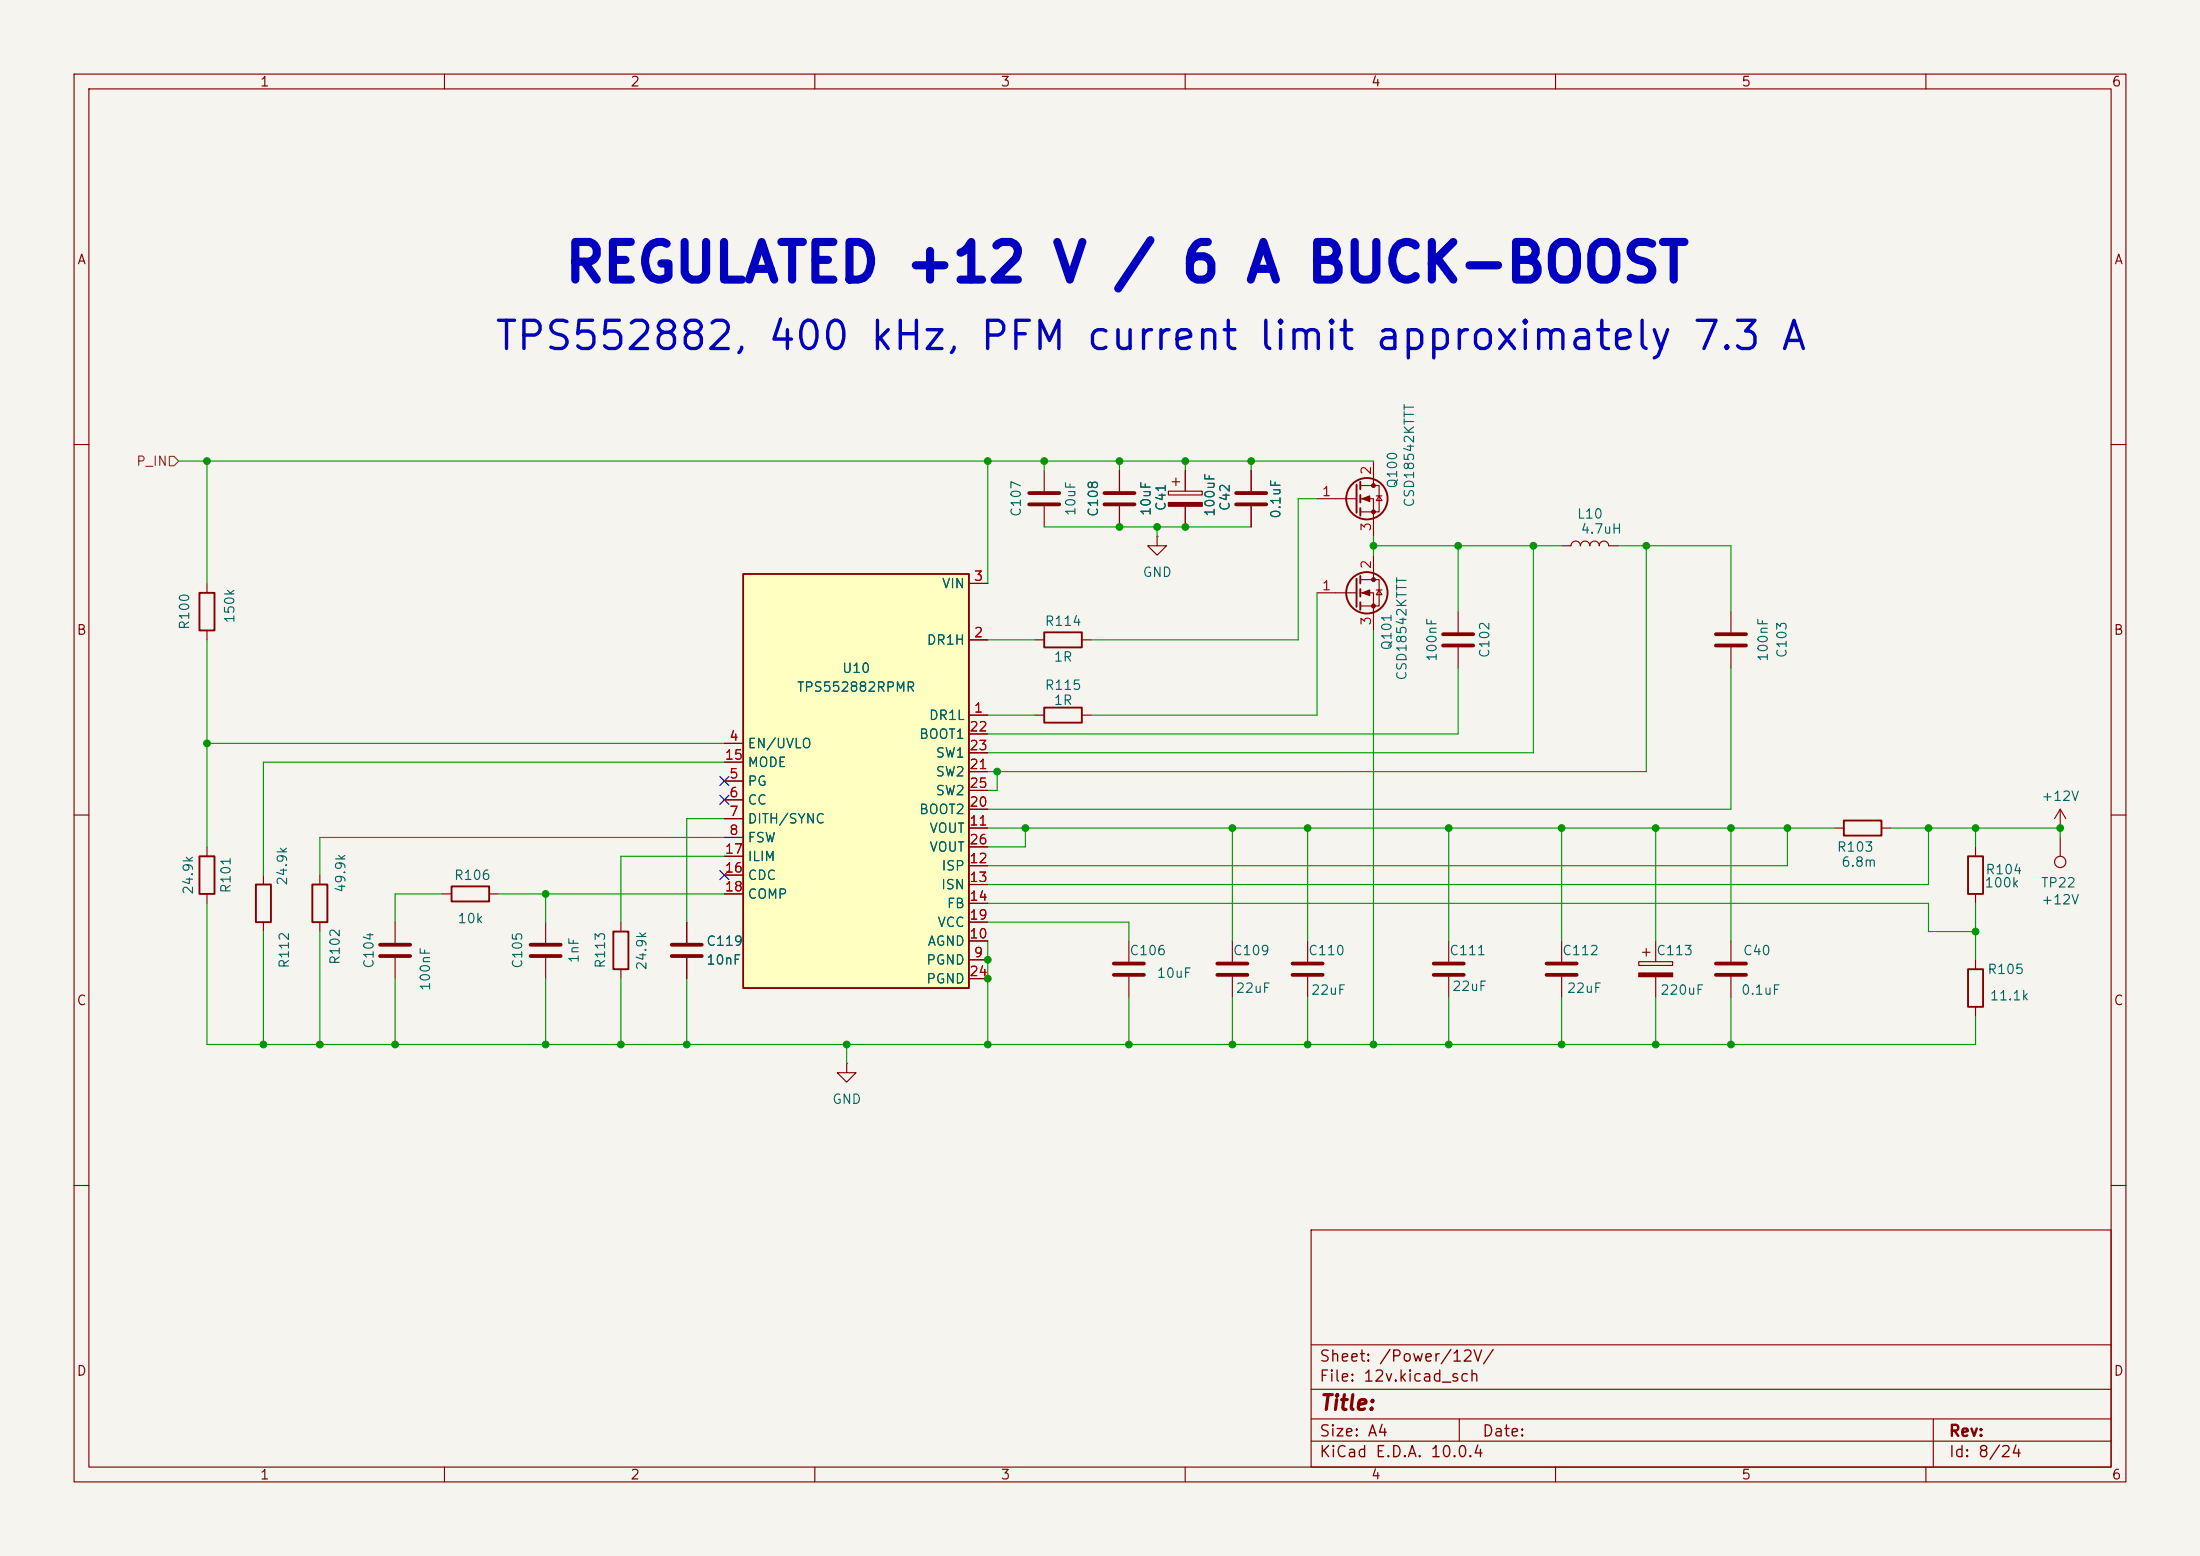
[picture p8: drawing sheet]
<svg xmlns="http://www.w3.org/2000/svg" width="297mm" height="210mm" viewBox="0 0 297 210" stroke-linecap="round" stroke-linejoin="round" font-family="sans-serif">
<path d="M0 0h297v210h-297z" fill="#f5f4ef" stroke="#f5f4ef" stroke-width=".14"/>
<g fill="none" stroke="#840000" stroke-width=".15">
<path d="M10 10h277v190h-277zM12 12h273v186h-273zM60 10v2M110 10v2M160 10v2M210 10v2M260 10v2M10 60h2M27.9 78.7v1.3M141 63.5v2.8M141 68.3v2.8M151.1 63.5v2.8"/>
<path d="M151.1 68.3v2.8M156.2 72.4v1.3h1.3l-1.3 1.2-1.3-1.2h1.3M156.2 72.4h.1M157.7 66.3h4.6v.5h-4.6zM158.2 65h1.1M158.7 64.5v1M160 63.5v2.8M160 68.3v2.8M168.9 63.5v2.8M168.9 68.3v2.8M177.8 67.3h5.3M183.6 65.5h2.6v3.6h-2.6"/>
<path d="M183.6 67.3h1.8v5.1M183.6 78.2h2.6v3.6h-2.6M185.4 62.2v3.3M185.4 74.9v3.3M185.8 66.9h.8M185.8 79.6h.8M186.2 66.9l.4 .7h-.8zM186.2 79.6l.4 .7h-.8zM210.8 73.7h1.3a.64 .64 0 0 1 .6-.7 .64 .64 0 0 1 .7 .7 .64 .64 0 0 1 .6-.7 .64 .64 0 0 1 .6 .7 .64 .64 0 0 1 .7-.7 .64 .64 0 0 1 .6 .7 .64 .64 0 0 1 .6-.7 .64 .64 0 0 1 .7 .7h1.2M285 60h2M27.9 85.1v1.3M177.8 80h5.3"/>
<path d="M183.6 80h1.8v5.1M196.8 82.6v2.7M196.8 87.4v2.8M233.7 82.6v2.7M233.7 87.4v2.8M10 110h2M27.9 114.3v1.3M35.6 118.1v1.3M43.2 118.1v1.3M285 110h2M27.9 120.7v1.2M35.6 124.5v1.2"/>
<path d="M43.2 124.5v1.2M53.3 124.5v2.8M53.3 129.3v2.8M59.7 120.7h1.3M66 120.7h1.3M73.7 124.5v2.8M73.7 129.3v2.8M152.4 127v2.8M152.4 131.8v2.8M195.6 127v2.8M195.6 131.8v2.8M221.2 129.8h4.6v.5h-4.6z"/>
<path d="M221.7 128.5h1.1M222.2 128v1M223.5 127v2.8M223.5 131.8v2.8M10 160h2M177 166h108v32h-108zM285 160h2M60 198v2M110 198v2M160 198v2M177 194.5h108M177 191.5h108"/>
<path d="M177 187.5h108M177 181.5h108M197 191.5v3M210 198v2M260 198v2M261 191.5v6.5"/>
</g>
<g fill="none" stroke="#840000" stroke-width=".51">
<path d="M138.9 66.5h4.1M138.9 68.1h4.1M149.1 66.5h4.1M149.1 68.1h4.1M166.9 66.5h4M166.9 68.1h4M194.8 87.1h4.1M194.8 85.6h4.1M231.6 87.1h4.1M231.6 85.6h4.1M51.3 127.5h4.1M51.3 129h4.1"/>
<path d="M71.6 127.5h4.1M71.6 129h4.1M150.4 130h4M150.4 131.6h4M193.5 130h4.1M193.5 131.6h4.1"/>
</g>
<g fill="none" stroke="#840000" stroke-width=".25">
<path d="M183.1 65.4v3.8M183.1 78.1v3.8M183.6 65v1M183.6 66.8v1M183.6 68.6v1M183.6 77.7v1M183.6 79.5v1M26.9 80h2.1v5.1h-2.1zM183.6 81.3v1M26.9 115.6h2.1v5.1h-2.1zM34.5 119.4h2.1v5.1h-2.1zM42.2 119.4h2v5.1h-2z"/>
<path d="M61 119.6h5v2.1h-5z"/>
<circle cx="184.5" cy="67.3" r="2.79"/>
<circle cx="184.5" cy="80" r="2.79"/>
</g>
<g fill="#840000" stroke="#840000" stroke-width=".15">
<path d="M221.2 131.3h4.6v.5h-4.6z"/>
<path d="M183.9 67.3l1-.4v.8z"/>
<path d="M157.7 67.8h4.6v.5h-4.6z"/>
<path d="M183.9 80l1-.4v.8z"/>
<circle cx="185.4" cy="65.5" r=".25"/>
<circle cx="185.4" cy="69.1" r=".25"/>
<circle cx="185.4" cy="78.2" r=".25"/>
<circle cx="185.4" cy="81.8" r=".25"/>
</g>
<path d="M100.3 77.5h30.5v55.9h-30.5z" fill="#ffffc2"/>
<path d="M100.3 77.5h30.5v55.9h-30.5zM141 95.5h5v2h-5zM141 85.3h5v2.1h-5zM248.9 110.7h5.1v2.1h-5.1zM265.7 115.6h2v5.1h-2zM82.8 125.7h2v5.1h-2zM265.7 130.8h2v5.1h-2z" fill="none" stroke="#840000" stroke-width=".25"/>
<g fill="none" stroke="#840000" stroke-width=".15">
<path d="M130.8 78.7h2.5M151.1 63.5v2.8M151.1 68.3v2.8M160 63.5v2.8M160 68.3v2.8M168.9 63.5v2.8M168.9 68.3v2.8M130.8 96.5h2.5M130.8 86.4h2.5M130.8 99.1h2.5M139.7 96.5h1.3M139.7 86.4h1.3"/>
<path d="M146 96.5h1.3M146 86.4h1.3M97.8 100.3h2.5M97.8 105.4h2.5M97.8 108h2.5M97.8 110.5h2.5M97.8 113h2.5M97.8 102.9h2.5M97.8 118.1h2.5M97.8 115.6h2.5M130.8 111.8h2.5M130.8 116.8h2.5"/>
<path d="M130.8 119.4h2.5M130.8 109.2h2.5M130.8 104.1h2.5M130.8 101.6h2.5M130.8 106.7h2.5M130.8 114.3h2.5M247.6 111.8h1.3M254 111.8h1.3M266.7 114.3v1.3M278.1 111.8h.1M278.1 109.2l-.7 1.3M278.1 109.2l.8 1.3"/>
<path d="M278.1 109.2v2.6M278.1 113v2.6M83.8 124.5v1.2M83.8 130.8v1.3M92.7 124.5v2.8M92.7 129.3v2.8M97.8 120.7h2.5M130.8 129.5h2.5M130.8 127h2.5M130.8 121.9h2.5M130.8 124.5h2.5M130.8 132.1h2.5"/>
<path d="M166.4 127v2.8M166.4 131.8v2.8M176.5 127v2.8M176.5 131.8v2.8M210.8 127v2.8M210.8 131.8v2.8M233.7 127v2.8M233.7 131.8v2.8M266.7 120.7v1.2M266.7 129.5v1.3M266.7 135.9v1.3M114.3 143.5v1.3h1.3l-1.3 1.3-1.3-1.3h1.3"/>
<path d="M114.3 143.5h.1"/>
<circle cx="278.1" cy="116.3" r=".76"/>
</g>
<path d="M90.7 127.5h4M90.7 129h4M164.3 130h4.1M164.3 131.6h4.1M174.5 130h4.1M174.5 131.6h4.1M208.8 130h4.1M208.8 131.6h4.1M231.6 130h4.1M231.6 131.6h4.1" fill="none" stroke="#840000" stroke-width=".51"/>
<path d="M22.9 61.6h.6l.6 .6-.6 .7h-.6z" fill="none" stroke="#725600" stroke-width=".15"/>
<g fill="none" stroke="#009600" stroke-width=".15">
<path d="M24.1 62.2h161.3M27.9 62.2v16.5M133.3 62.2v16.5M141 71.1h27.9M141 62.2v1.3M151.1 62.2v1.3M156.2 71.1v1.3M160 62.2v1.3M168.9 62.2v1.3M177.8 67.3h-2.5v19.1h-28M185.4 73.7h25.4M185.4 72.4v2.5"/>
<path d="M196.8 73.7v8.9M207 73.7v27.9h-73.7M218.4 73.7h15.3v8.9M222.2 73.7v30.4h-88.9M27.9 86.4v27.9M133.3 96.5h6.4M133.3 86.4h6.4M177.8 80v16.5h-30.5M185.4 85.1v55.9M196.8 90.2v8.9h-63.5M233.7 90.2v19h-100.4M27.9 100.3h69.9"/>
<path d="M97.8 113h-54.6v5.1M97.8 102.9h-62.2v15.2M97.8 115.6h-14v8.9M97.8 110.5h-5.1v14M133.3 111.8h114.3M134.6 104.1v2.6h-1.3M138.4 111.8v2.5h-5.1M166.4 111.8v15.2M176.5 111.8v15.2M195.6 111.8v15.2M210.8 111.8v15.2M223.5 111.8v15.2"/>
<path d="M233.7 111.8v15.2M241.3 111.8v5h-108M255.3 111.8h22.8v1.2M260.3 111.8v7.6h-127M266.7 111.8v2.5M27.9 121.9v19.1h238.8v-3.8M35.6 125.7v15.3M43.2 125.7v15.3M53.3 132.1v8.9M59.7 120.7h-6.4v3.8M67.3 120.7h30.5M73.7 120.7v3.8"/>
<path d="M73.7 132.1v8.9M83.8 132.1v8.9M92.7 132.1v8.9M133.3 127v14M133.3 124.5h19.1v2.5M133.3 121.9h127v3.8h6.4M152.4 134.6v6.4M166.4 134.6v6.4M176.5 134.6v6.4M195.6 134.6v6.4M210.8 134.6v6.4M223.5 134.6v6.4"/>
<path d="M233.7 134.6v6.4M266.7 121.9v7.6M114.3 141v2.5"/>
</g>
<path d="M97.2 104.8l1.2 1.2M97.2 107.3l1.2 1.3M97.2 117.5l1.2 1.2M98.4 104.8l-1.2 1.2M98.4 107.3l-1.2 1.3M98.4 117.5l-1.2 1.2" fill="none" stroke="#000084" stroke-width=".15"/>
<g fill="#009600" stroke="#009600" stroke-width=".14">
<circle cx="233.7" cy="111.8" r=".46"/>
<circle cx="141" cy="62.2" r=".46"/>
<circle cx="156.2" cy="71.1" r=".46"/>
<circle cx="133.3" cy="62.2" r=".46"/>
<circle cx="160" cy="62.2" r=".46"/>
<circle cx="176.5" cy="141" r=".46"/>
<circle cx="166.4" cy="141" r=".46"/>
<circle cx="176.5" cy="111.8" r=".46"/>
<circle cx="166.4" cy="111.8" r=".46"/>
<circle cx="185.4" cy="141" r=".46"/>
<circle cx="207" cy="73.7" r=".46"/>
<circle cx="222.2" cy="73.7" r=".46"/>
<circle cx="185.4" cy="73.7" r=".46"/>
<circle cx="196.8" cy="73.7" r=".46"/>
<circle cx="53.3" cy="141" r=".46"/>
<circle cx="43.2" cy="141" r=".46"/>
<circle cx="35.6" cy="141" r=".46"/>
<circle cx="27.9" cy="62.2" r=".46"/>
<circle cx="27.9" cy="100.3" r=".46"/>
<circle cx="168.9" cy="62.2" r=".46"/>
<circle cx="151.1" cy="62.2" r=".46"/>
<circle cx="134.6" cy="104.1" r=".46"/>
<circle cx="138.4" cy="111.8" r=".46"/>
<circle cx="151.1" cy="71.1" r=".46"/>
<circle cx="160" cy="71.1" r=".46"/>
<circle cx="152.4" cy="141" r=".46"/>
<circle cx="133.3" cy="141" r=".46"/>
<circle cx="133.3" cy="132.1" r=".46"/>
<circle cx="92.7" cy="141" r=".46"/>
<circle cx="114.3" cy="141" r=".46"/>
<circle cx="83.8" cy="141" r=".46"/>
<circle cx="73.7" cy="141" r=".46"/>
<circle cx="133.3" cy="129.5" r=".46"/>
<circle cx="73.7" cy="120.7" r=".46"/>
<circle cx="266.7" cy="125.7" r=".46"/>
<circle cx="195.6" cy="141" r=".46"/>
<circle cx="195.6" cy="111.8" r=".46"/>
<circle cx="210.8" cy="111.8" r=".46"/>
<circle cx="210.8" cy="141" r=".46"/>
<circle cx="223.5" cy="141" r=".46"/>
<circle cx="278.1" cy="111.8" r=".46"/>
<circle cx="266.7" cy="111.8" r=".46"/>
<circle cx="233.7" cy="141" r=".46"/>
<circle cx="260.3" cy="111.8" r=".46"/>
<circle cx="241.3" cy="111.8" r=".46"/>
<circle cx="223.5" cy="111.8" r=".46"/>
</g>
<text font-size="5.1" fill="#0000c2" x="75.9" y="39.3">REGULATED +12 V / 6 A BUCK-BOOST</text>
<text font-size="3.8" fill="#0000c2" x="66.5" y="48.2">TPS552882, 400 kHz, PFM current limit approximately 7.3 A</text>
<text font-size="2" fill="#840000" x="178" y="190.8">Title:</text>
<g font-size="1.5" fill="#840000">
<text x="178" y="184.2">Sheet: /Power/12V/</text>
<text x="178" y="186.9">File: 12v.kicad_sch</text>
<text x="178" y="197.1">KiCad E.D.A. 10.0.4</text>
<text x="178" y="194.3">Size: A4</text>
<text x="200" y="194.3">Date:</text>
<text x="263" y="194.3">Rev:</text>
<text x="263" y="197.1">Id: 8/24</text>
</g>
<g font-size="1.3" fill="#840000">
<text x="35" y="12">1</text>
<text x="85" y="12">2</text>
<text x="135" y="12">3</text>
<text x="185" y="12">4</text>
<text x="235" y="12">5</text>
<text x="285" y="12">6</text>
<text x="10.3" y="36">A</text>
<text x="285.3" y="36">A</text>
<text x="10.3" y="86">B</text>
<text x="285.3" y="86">B</text>
<text x="10.3" y="136">C</text>
<text x="285.3" y="136">C</text>
<text x="10.3" y="186">D</text>
<text x="285.3" y="186">D</text>
<text x="35" y="200">1</text>
<text x="85" y="200">2</text>
<text x="135" y="200">3</text>
<text x="185" y="200">4</text>
<text x="235" y="200">5</text>
<text x="285" y="200">6</text>
</g>
<text font-size="1.3" fill="#725600" x="18.3" y="63.2">P_IN</text>
<g font-size="1.3" fill="#a90000">
<text x="185.4" y="64.2" transform="rotate(-90 185.4 64.2)">2</text>
<text x="178.4" y="67.3">1</text>
<text x="185.4" y="71.8" transform="rotate(-90 185.4 71.8)">3</text>
<text x="185.4" y="76.9" transform="rotate(-90 185.4 76.9)">2</text>
<text x="131.4" y="78.7">3</text>
<text x="178.4" y="80">1</text>
<text x="131.4" y="86.3">2</text>
<text x="185.4" y="84.5" transform="rotate(-90 185.4 84.5)">3</text>
<text x="98.4" y="100.3">4</text>
<text x="130.8" y="99">22</text>
<text x="130.8" y="101.6">23</text>
<text x="131.4" y="96.5">1</text>
<text x="97.7" y="102.8">15</text>
<text x="98.4" y="105.4">5</text>
<text x="98.4" y="107.9">6</text>
<text x="130.8" y="104.1">21</text>
<text x="130.8" y="106.7">25</text>
<text x="98.4" y="110.5">7</text>
<text x="98.4" y="113">8</text>
<text x="130.8" y="111.7">11</text>
<text x="130.8" y="109.2">20</text>
<text x="97.7" y="118.1">16</text>
<text x="97.7" y="115.5">17</text>
<text x="130.8" y="116.8">12</text>
<text x="130.8" y="119.4">13</text>
<text x="130.8" y="114.3">26</text>
<text x="97.7" y="120.6">18</text>
<text x="130.8" y="121.9">14</text>
<text x="130.8" y="124.4">19</text>
<text x="130.8" y="127">10</text>
<text x="131.4" y="129.5">9</text>
<text x="130.8" y="132.1">24</text>
</g>
<g font-size="1.3" fill="#006464">
<text x="138.1" y="69.9" transform="rotate(-90 138.1 69.9)">C107</text>
<text x="145.5" y="69.7" transform="rotate(-90 145.5 69.7)">10uF</text>
<text x="148.5" y="69.9" transform="rotate(-90 148.5 69.9)">C108</text>
<text x="155.7" y="69.7" transform="rotate(-90 155.7 69.7)">10uF</text>
<text x="157.7" y="69.1" transform="rotate(-90 157.7 69.1)">C41</text>
<text x="164.3" y="69.8" transform="rotate(-90 164.3 69.8)">100uF</text>
<text x="166.3" y="69.1" transform="rotate(-90 166.3 69.1)">C42</text>
<text x="173.2" y="70.1" transform="rotate(-90 173.2 70.1)">0.1uF</text>
<text x="188.9" y="66" transform="rotate(-90 188.9 66)">Q100</text>
<text x="191.2" y="68.6" transform="rotate(-90 191.2 68.6)">CSD18542KTTT</text>
<text x="212.8" y="70.3">L10</text>
<text x="213.3" y="72.3">4.7uH</text>
<text x="127.1" y="79.7">VIN</text>
<text x="154.2" y="78.2">GND</text>
<text x="25.9" y="85.1" transform="rotate(-90 25.9 85.1)">R100</text>
<text x="32" y="84.2" transform="rotate(-90 32 84.2)">150k</text>
<text x="125" y="87.3">DR1H</text>
<text x="141" y="84.8">R114</text>
<text x="142.2" y="89.6">1R</text>
<text x="188.2" y="87.9" transform="rotate(-90 188.2 87.9)">Q101</text>
<text x="194.3" y="89.4" transform="rotate(-90 194.3 89.4)">100nF</text>
<text x="201.4" y="88.9" transform="rotate(-90 201.4 88.9)">C102</text>
<text x="239" y="89.4" transform="rotate(-90 239 89.4)">100nF</text>
<text x="241.5" y="88.9" transform="rotate(-90 241.5 88.9)">C103</text>
<text x="107.5" y="93.7">TPS552882RPMR</text>
<text x="113.6" y="91.1">U10</text>
<text x="141" y="93.4">R115</text>
<text x="142.2" y="95.5">1R</text>
<text x="190.2" y="91.9" transform="rotate(-90 190.2 91.9)">CSD18542KTTT</text>
<text x="100.8" y="101.3">EN/UVLO</text>
<text x="124" y="100">BOOT1</text>
<text x="125.3" y="97.5">DR1L</text>
<text x="100.8" y="106.4">PG</text>
<text x="100.8" y="103.8">MODE</text>
<text x="126.2" y="105.1">SW2</text>
<text x="126.2" y="102.6">SW1</text>
<text x="126.2" y="107.7">SW2</text>
<text x="100.8" y="108.9">CC</text>
<text x="100.8" y="111.5">DITH/SYNC</text>
<text x="124" y="110.2">BOOT2</text>
<text x="125.4" y="112.7">VOUT</text>
<text x="275.5" y="108.4">+12V</text>
<text x="39.1" y="119.6" transform="rotate(-90 39.1 119.6)">24.9k</text>
<text x="61.2" y="119.1">R106</text>
<text x="100.8" y="114">FSW</text>
<text x="100.8" y="119.1">CDC</text>
<text x="100.8" y="116.5">ILIM</text>
<text x="125.4" y="115.3">VOUT</text>
<text x="127" y="117.8">ISP</text>
<text x="247.9" y="115.3">R103</text>
<text x="248.5" y="117.3">6.8m</text>
<text x="268" y="118.3">R104</text>
<text x="26.4" y="120.8" transform="rotate(-90 26.4 120.8)">24.9k</text>
<text x="31.5" y="120.7" transform="rotate(-90 31.5 120.7)">R101</text>
<text x="46.9" y="120.6" transform="rotate(-90 46.9 120.6)">49.9k</text>
<text x="61.7" y="124.9">10k</text>
<text x="100.8" y="121.6">COMP</text>
<text x="126.5" y="125.4">VCC</text>
<text x="127" y="120.4">ISN</text>
<text x="127.7" y="122.9">FB</text>
<text x="267.8" y="120.1">100k</text>
<text x="275.4" y="120.1">TP22</text>
<text x="275.5" y="122.4">+12V</text>
<text x="39.3" y="130.8" transform="rotate(-90 39.3 130.8)">R112</text>
<text x="46.2" y="130.3" transform="rotate(-90 46.2 130.3)">R102</text>
<text x="50.8" y="130.8" transform="rotate(-90 50.8 130.8)">C104</text>
<text x="70.8" y="130.8" transform="rotate(-90 70.8 130.8)">C105</text>
<text x="78.4" y="130.1" transform="rotate(-90 78.4 130.1)">1nF</text>
<text x="82" y="130.8" transform="rotate(-90 82 130.8)">R113</text>
<text x="87.6" y="131.1" transform="rotate(-90 87.6 131.1)">24.9k</text>
<text x="95.3" y="128">C119</text>
<text x="95.3" y="130.5">10nF</text>
<text x="125" y="130.5">PGND</text>
<text x="125.1" y="128">AGND</text>
<text x="152.4" y="129.2">C106</text>
<text x="166.4" y="129.2">C109</text>
<text x="176.5" y="129.2">C110</text>
<text x="195.6" y="129.2">C111</text>
<text x="210.8" y="129.2">C112</text>
<text x="223.5" y="129.2">C113</text>
<text x="235.2" y="129.2">C40</text>
<text x="268.2" y="131.8">R105</text>
<text x="58.4" y="133.8" transform="rotate(-90 58.4 133.8)">100nF</text>
<text x="125" y="133.1">PGND</text>
<text x="156.1" y="132.3">10uF</text>
<text x="166.7" y="134.3">22uF</text>
<text x="176.9" y="134.6">22uF</text>
<text x="195.9" y="134.1">22uF</text>
<text x="211.4" y="134.3">22uF</text>
<text x="224" y="134.6">220uF</text>
<text x="235" y="134.6">0.1uF</text>
<text x="268.5" y="135.3">11.1k</text>
<text x="112.3" y="149.3">GND</text>
</g>
</svg>
